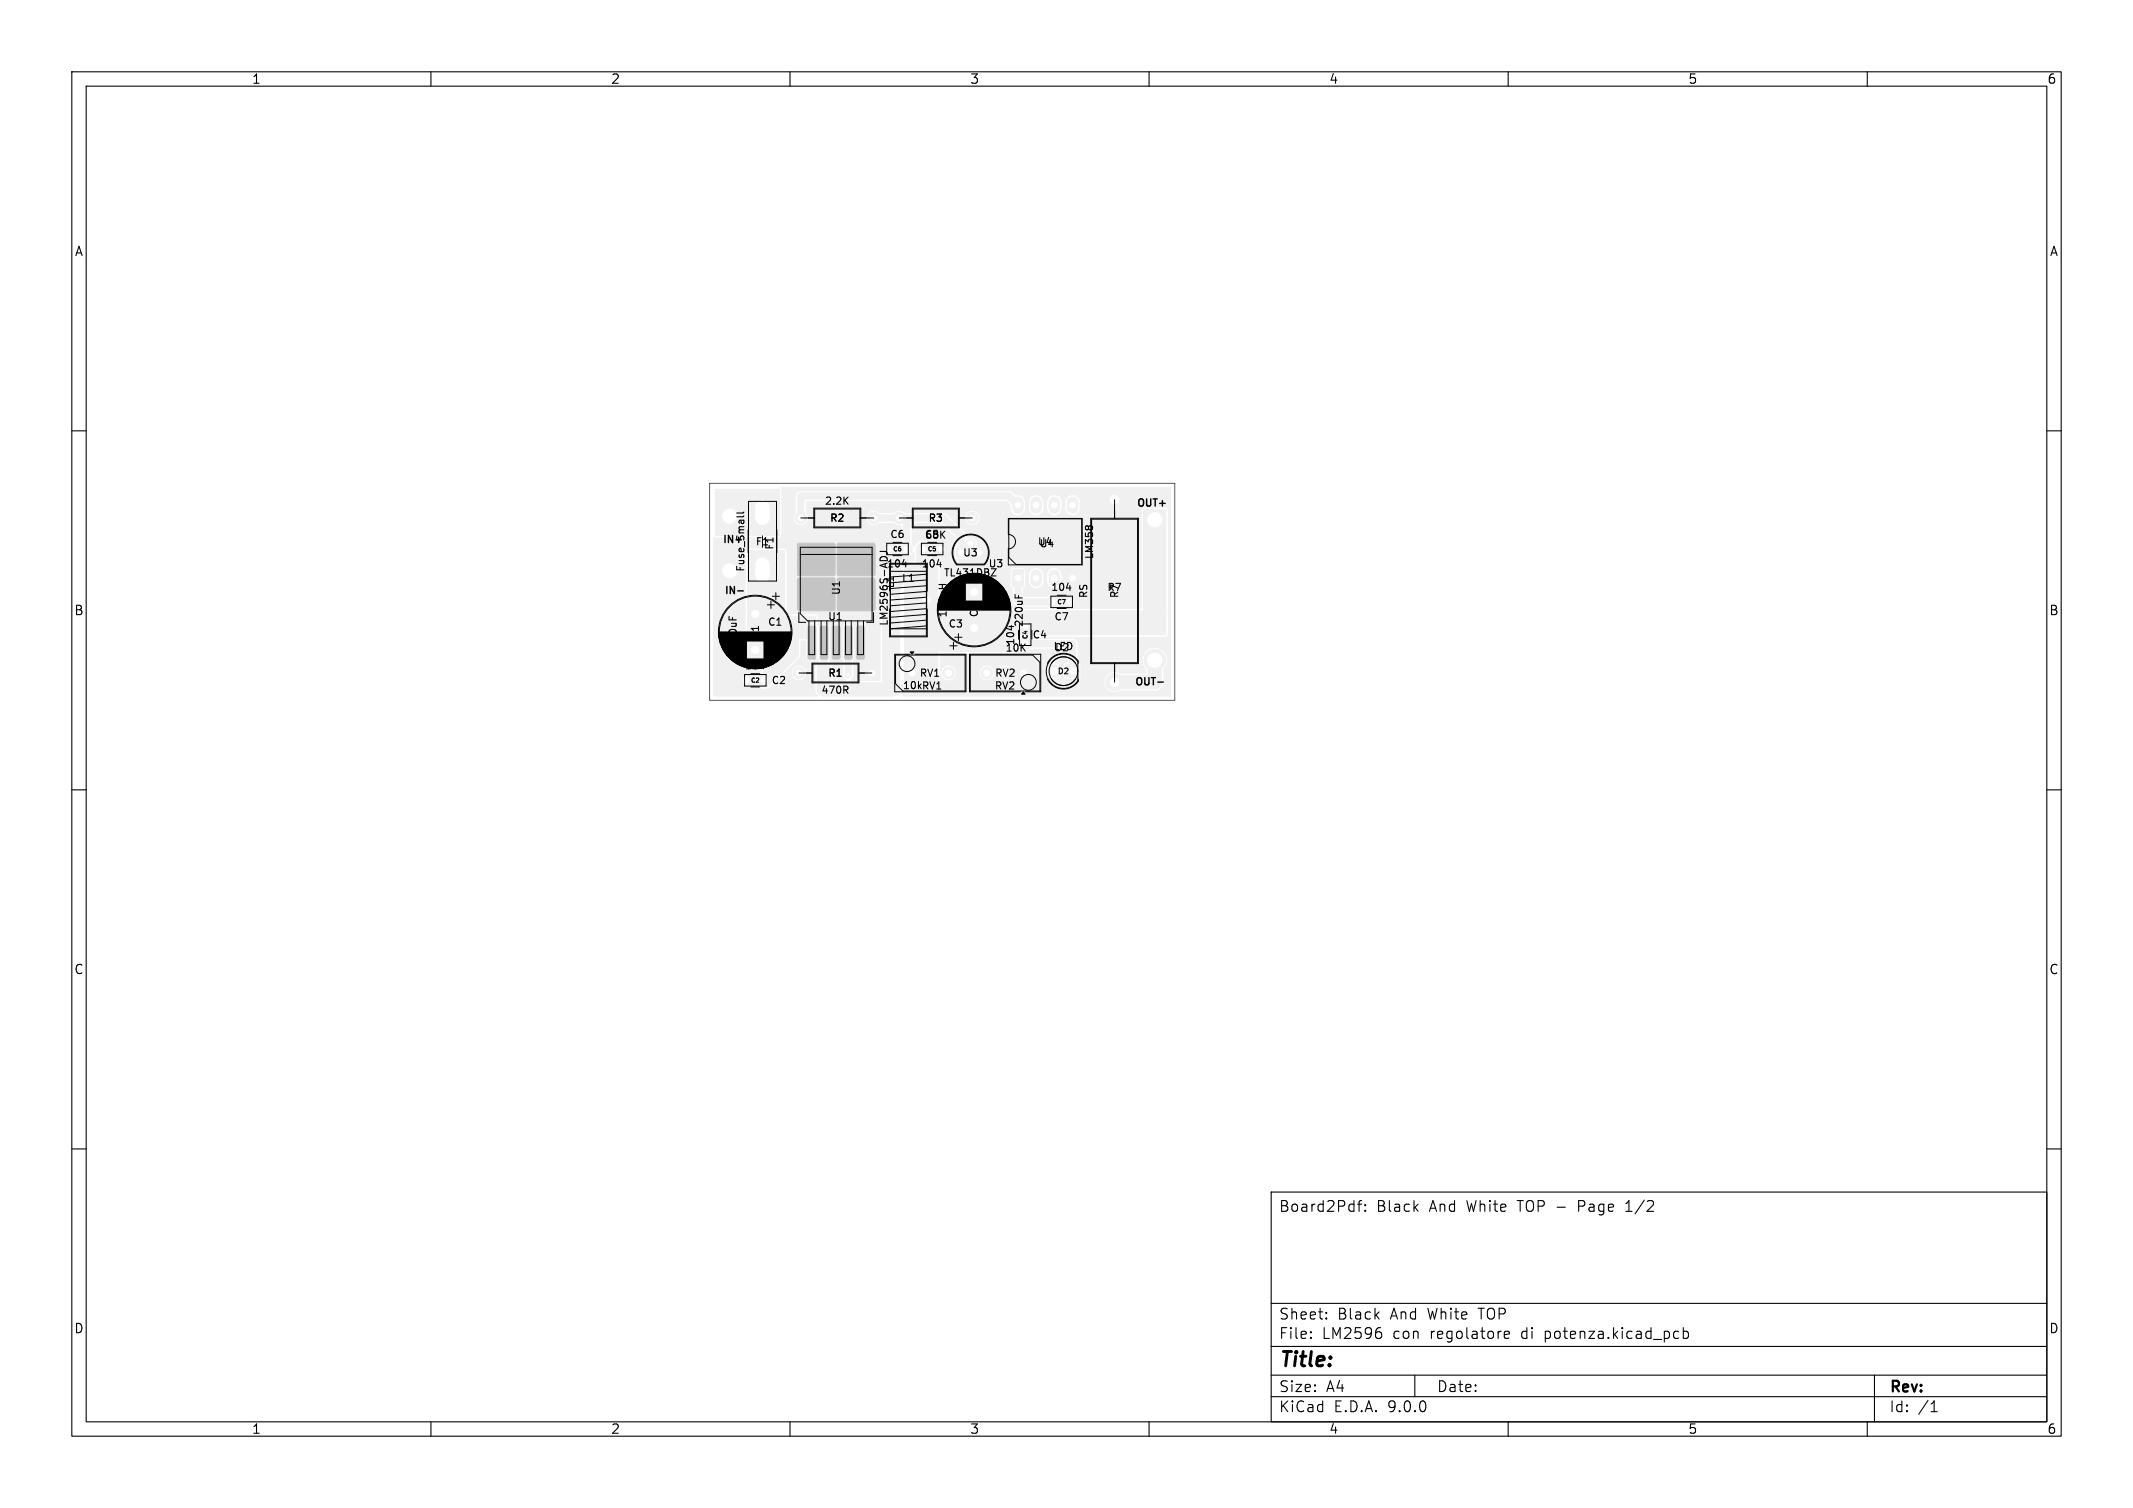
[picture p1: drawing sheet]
<svg xmlns="http://www.w3.org/2000/svg" width="297mm" height="210mm" viewBox="0 0 297 210" stroke-linecap="round" stroke-linejoin="round" font-family="sans-serif">
<g fill="#f0f0f0" stroke="#f0f0f0" stroke-width=".2">
<path d="M129.3 85.1h11.9v5.6h-11.9z"/>
<path d="M141.2 85.1h21.1v3.3h-21.1z"/>
<path d="M126 78.5h4.6v16.5h-4.6z"/>
<path d="M159.3 71h3v14.5h-3z"/>
<path d="M122.9 82h2.3v14.8h-2.3z"/>
<path d="M104.1 85.9h9.4v3h-9.4z"/>
<path d="M104.1 76.7h5.1v9.2h-5.1z"/>
<path d="M99.6 68.2h8.9v6.3h-8.9z"/>
</g>
<g fill="#f0f0f0" stroke="#f0f0f0" stroke-width=".14">
<path d="M112.6 87.3l.7-.1 .2 .1 .1 .1v4.1l-.1 .2-.2 .1h-.7l-.1-.3v-4.1z"/>
<path d="M114.3 87.3l.7-.1 .2 .1 .1 .1v4.1l-.1 .2-.2 .1h-.7l-.1-.3v-4.1z"/>
<path d="M116 87.3l.7-.1 .2 .1 .1 .1v4.1l-.1 .2-.2 .1h-.7l-.1-.3v-4.1z"/>
<path d="M111.1 80.6l.2-.1h4.7l.2 .1 .1 .1v4.1l-.1 .2h-.2h-4.7h-.2l-.1-.2v-4.1z"/>
<path d="M116.7 80.6l.1-.1h4.8l.2 .1v.1v4.1v.2h-.2h-4.8h-.1l-.1-.2v-4.1z"/>
<path d="M111.1 75.7l.2-.1h10.3l.2 .1v.2v8.9v.2h-.2h-10.3h-.2l-.1-.2v-8.9z"/>
<path d="M111.1 75.7l.2-.1h4.7l.2 .1 .1 .2v4l-.1 .2-.2 .1h-4.7l-.2-.1-.1-.2v-4z"/>
<path d="M116.7 75.7l.1-.1h4.8l.2 .1v.2v4v.2l-.2 .1h-4.8l-.1-.1-.1-.2v-4z"/>
<path d="M117.7 87.3l.7-.1 .2 .1 .1 .1v4.1l-.1 .2-.2 .1h-.7l-.1-.3v-4.1z"/>
<path d="M119.4 87.3l.7-.1 .2 .1 .1 .1v4.1l-.1 .2-.2 .1h-.7l-.1-.3v-4.1z"/>
<path d="M126.3 93.1l.3-.2 1.1 .1 .1 .3-.1 1.1-.3 .2-1.1-.1-.1-.4z"/>
<path d="M148.5 92.6h1.8v1.8h-1.8z"/>
<path d="M141 79.4l1.3-.1 .2 .2v2l-.1 .2h-1.2l-.2-.1z"/>
<path d="M141.8 93l1.1-.1 .3 .2 .1 1-.2 .4-1 .1-.4-.2v-1.1z"/>
<path d="M104.2 84.5h2v2h-2z"/>
<path d="M134.6 86.5h2v2h-2z"/>
<path d="M133.2 76.3h1.3v1.3h-1.3z"/>
<circle cx="155.2" cy="69.6" r="1.2"/>
<circle cx="155.2" cy="95" r="1.2"/>
<circle cx="113.6" cy="82.9" r="1.27"/>
<circle cx="113.7" cy="80.8" r="1.27"/>
<circle cx="113.7" cy="78.8" r="1.27"/>
<circle cx="115.4" cy="82.8" r="1.27"/>
<circle cx="115.4" cy="80.8" r="1.27"/>
<circle cx="115.4" cy="78.8" r="1.27"/>
<circle cx="117.4" cy="82.8" r="1.27"/>
<circle cx="117.4" cy="80.8" r="1.27"/>
<circle cx="117.4" cy="78.8" r="1.27"/>
<circle cx="119.4" cy="82.8" r="1.27"/>
<circle cx="119.4" cy="80.8" r="1.27"/>
<circle cx="119.4" cy="78.8" r="1.27"/>
<circle cx="129.5" cy="93.7" r=".82"/>
<circle cx="132.1" cy="93.7" r=".82"/>
<circle cx="146.8" cy="93.5" r=".9"/>
<circle cx="140" cy="93.7" r=".82"/>
<circle cx="137.4" cy="93.7" r=".82"/>
<circle cx="111.3" cy="93.7" r=".8"/>
<circle cx="121.4" cy="93.7" r=".8"/>
<circle cx="142.7" cy="87.1" r=".8"/>
<circle cx="142.7" cy="89.6" r=".8"/>
<circle cx="124" cy="83.6" r="1"/>
<circle cx="129" cy="83.6" r="1"/>
<circle cx="105.2" cy="90.5" r="1"/>
<circle cx="128.5" cy="76.5" r=".8"/>
<circle cx="131" cy="76.5" r=".8"/>
<circle cx="121.7" cy="72.1" r=".8"/>
<circle cx="111.5" cy="72.1" r=".8"/>
<circle cx="106.4" cy="94.7" r=".8"/>
<circle cx="103.9" cy="94.7" r=".8"/>
<circle cx="135.6" cy="82.5" r="1"/>
<circle cx="123.7" cy="76.5" r=".8"/>
<circle cx="126.2" cy="76.5" r=".8"/>
<circle cx="125.2" cy="72.1" r=".8"/>
<circle cx="135.4" cy="72.1" r=".8"/>
<circle cx="149.1" cy="83.8" r=".8"/>
<circle cx="146.6" cy="83.8" r=".8"/>
<circle cx="135.1" cy="75.7" r=".65"/>
<circle cx="136.4" cy="77" r=".65"/>
<circle cx="101.6" cy="79.5" r="1.5"/>
<circle cx="160.8" cy="91.9" r="1.5"/>
<circle cx="118.1" cy="94" r=".3"/>
<circle cx="160.8" cy="72.4" r="1.5"/>
<circle cx="101.6" cy="71.9" r="1.5"/>
</g>
<path d="M141.7 70v.8M144.3 70v.8M146.8 70v.8M149.4 70v.8M144.3 80.1v.8M146.8 80.1v.8M149.4 80.1v.8" fill="none" stroke="#f0f0f0" stroke-width="1.6"/>
<path d="M106.2 70.5v1.7M106.2 78.6v1.5" fill="none" stroke="#f0f0f0" stroke-width="3.8"/>
<path d="M106.7 79.5v4.5l-1.5 1.5 1.6 1.6h3.4v3.8l-3.8 3.8M128.5 76.5v6.6l.5 .5M160.8 72.4v14.7h-18.1M114.7 93v2.8M124.2 84.1v11.9h-9.5M129 83.6v3.9h13.4M129 83.6h-2v10.1h2.5M160.8 91.9v3.1h-5.6" fill="none" stroke="#f0f0f0" stroke-width="2"/>
<path d="M121.7 72.4l.2-.3h3.1l.2 .3M125.2 72.1h6.1l2.6 2.6v2.3M126.2 72.1v4.3M126.2 76.4v.1M135.1 75.7l-1.2 1.3M141.7 70.4l-1.2-1.3h-29v3M114.7 89.5v6.5M118.1 89.5v4.5M141.7 80.5v3.1M142 83.8h4.6M142.7 89.6h6.7v3.9" fill="none" stroke="#f0f0f0" stroke-width="1"/>
<path d="M106.2 71.4l-.5 .5h-4.1" fill="none" stroke="#f0f0f0" stroke-width="4"/>
<path d="M99.3 74.9l9.3-.1 .2-.2v-2.4h1.7v.2a1.02 1.02 0 0 0 1.6 .6 1.02 1.02 0 0 0 .1-1.6v-1.5l.1-.1h27.8l.6 .5a1.16 1.16 0 0 0 1.1 1.5 1.01 1.01 0 0 0 .9-.9h.6v.1a1.01 1.01 0 0 0 1.1 .8 1.01 1.01 0 0 0 .9-.9h.5v.1a1.01 1.01 0 0 0 1.1 .8 1.01 1.01 0 0 0 .9-.9h.6v.1a1.01 1.01 0 0 0 1.1 .8 1.01 1.01 0 0 0 .9-.9l-.1-1.2a1.01 1.01 0 0 0-1-.7 1.01 1.01 0 0 0-.9 .9v1h-.6v-1.2a1.01 1.01 0 0 0-1.1-.7 1.01 1.01 0 0 0-.9 .9v1h-.5l-.1-1.2a1.01 1.01 0 0 0-1-.7 1.01 1.01 0 0 0-.9 .9v1h-.6v-1.2a1.14 1.14 0 0 0-1.4-.7 1.11 1.11 0 0 0-.8-.6h-29.1l-.3 .1-.3 .4v2.5l-.3 .4v.4h-1.7v-4l-.1-.3 .2-.1h54.1l.1 29.1-.1 .1h-37.4l-.1-.1v-1.6l.2-.2 .2 .2h4.7l.2-.1 .1-.3h22.9a1.42 1.42 0 0 0 2.2 1.3h5.1a1.2 1.2 0 0 0 .9-1.1v-2a1.71 1.71 0 0 0-.1-2.4 1.71 1.71 0 0 0-2.4 .1 1.71 1.71 0 0 0 .1 2.4v.5l-.1 .1h-3.6a1.4 1.4 0 0 0-2.1 1.1h-22.9v-.8v-.1h.2a1.04 1.04 0 0 0 1.1 .7 1.04 1.04 0 0 0 .9-1.1h3.3v.2a1.03 1.03 0 0 0 1.1 1 1.03 1.03 0 0 0 .9-1.2h.5v.2a1.03 1.03 0 0 0 1.3 .9 1.03 1.03 0 0 0 .7-1.3h4.8v.2a1.1 1.1 0 0 0 1.7 .8 1.1 1.1 0 0 0 0-1.9 1.1 1.1 0 0 0-1.7 .9h-4.8v-.2a1.03 1.03 0 0 0-1.1-.5 1.03 1.03 0 0 0-.9 .9h-.5v-.2a1.03 1.03 0 0 0-1.1-.7 1.03 1.03 0 0 0-.9 .9h-3.3v-.2a1.05 1.05 0 0 0-1.1-.7 1.05 1.05 0 0 0-.9 .8l-.2-.1v-2.4h10.4l.2-.3v-.9h.2h.1a1.04 1.04 0 0 0 1.7 .5l5.1 .1 .1 1.8-.4 .4v1.9l.1 .1h1.9l.2-.2v-1.8l-.4-.4v-2.6a.7 .7 0 0 0-.7-.7h-5.9l-.1-.1 .1-.1h18.8l.2-.1v-17.8l-.2-.1h-3.1l-.2 .3-.1 13.7-11.6 .1-.1-.1v-.1a1.02 1.02 0 0 0 .1-1.5 1.02 1.02 0 0 0-1.5 0h-3.3l-.1-1.1 .3-.5v-.5h.6a1.01 1.01 0 0 0 1 .9 1.01 1.01 0 0 0 1-.9h.5v.2a1.01 1.01 0 0 0 1.1 .7 1.01 1.01 0 0 0 .9-.9v-1.2a1.01 1.01 0 0 0-1.1-.7 1.01 1.01 0 0 0-.9 .9v1h-.5l-.1-1.2a1.01 1.01 0 0 0-1-.7 1.01 1.01 0 0 0-.9 .9v1h-.6v-1.5l-.1-.3-.3-.1h-1.2l-.3 .3-.1 2.1 .3 .5 .1 1.9 .4 .5 .4 .1h3.9l.2 .1-.1 .2h-14.9l-.1-.1v-6.3l-.2-.2-.9-.1-.1-1.7a1.22 1.22 0 0 0-1.1-1.1 1.22 1.22 0 0 0-1.2 .9l-.2-.1-.3-.4 .1-2.8 4-.1 2.2 2.2v1l-.2 .3 .1 1.5h1.5l.1-.1v-.6l.6-.5a.87 .87 0 0 0 .6-1.2 .87 .87 0 0 0-1.2-.5l-.3-.7-2-2h2a1.01 1.01 0 0 0 1.5 .8 1.01 1.01 0 0 0 0-1.7 1.01 1.01 0 0 0-1.5 .7v.2h-2l-.6-.6-.4-.2h-5.5a1.06 1.06 0 0 0-1.4 0h-2.1a1.01 1.01 0 0 0-1.5 .1 1.01 1.01 0 0 0 .1 1.4 1.01 1.01 0 0 0 1.4-.1h2.1l.4 .3 .6 .1v2.5a1.05 1.05 0 0 0 .2 1.6 1.05 1.05 0 0 0 1.5-.4l.1 .1v1.1l-1.4 .1-.2 .2v3.4a.26 .26 0 0 1-.4-.1h-2.4l-.3 .3v12.8h-4.1l-.1-.1 .4-.7 .1-2.4v-4.2l-.1-.3-.3-.1h-.8l-.2 .1-.1 .3v6.4a.92 .92 0 0 0 .4 .9l-.1 .1-1.8-.1v-2l-.5-.8 .1-4.5-.1-.3-.3-.1h-.7l-.4 .2h-.1l-.1-1.4-.1-.2h-4.1l-.1-.1v-8.8l-.2-.3h-5.2l-.3 .3 .1 12.3 .2 .2h4.8l.1 .1v1.2l-3.5 3.5a1.2 1.2 0 0 0 .1 1.6 1.2 1.2 0 0 0 1.6 .1l1.8-1.9h1.3a1 1 0 0 0 1.5 .8 1 1 0 0 0 0-1.7 1 1 0 0 0-1.5 .7v.2h-1.3l2.3-2.2 .1-.6 .1-1.8 .8 .1v2.3l.1 .3 .2 .1h.8l.3-.1 .1-.3h.2a.38 .38 0 0 1-.2 .6l-.3 .7v3.2l.4 .8-.1 .1h-14.4h-.1z" fill="#f0f0f0"/>
<g fill="#fff" stroke="#fff" stroke-width=".14">
<circle cx="101.6" cy="79.5" r="1"/>
<circle cx="160.8" cy="91.9" r="1"/>
<circle cx="118.1" cy="94" r=".15"/>
<circle cx="160.8" cy="72.4" r="1"/>
<circle cx="101.6" cy="71.9" r="1"/>
<circle cx="155.2" cy="69.6" r=".6"/>
<circle cx="155.2" cy="95" r=".6"/>
<circle cx="113.6" cy="82.9" r=".2"/>
<circle cx="113.7" cy="80.8" r=".2"/>
<circle cx="113.7" cy="78.8" r=".2"/>
<circle cx="115.4" cy="82.8" r=".2"/>
<circle cx="115.4" cy="80.8" r=".2"/>
<circle cx="115.4" cy="78.8" r=".2"/>
<circle cx="117.4" cy="80.8" r=".2"/>
<circle cx="117.4" cy="78.8" r=".2"/>
<circle cx="119.4" cy="82.8" r=".2"/>
<circle cx="119.4" cy="80.8" r=".2"/>
<circle cx="119.4" cy="78.8" r=".2"/>
<circle cx="127" cy="93.7" r=".42"/>
<circle cx="132.1" cy="93.7" r=".42"/>
<circle cx="149.4" cy="93.5" r=".45"/>
<circle cx="146.8" cy="93.5" r=".45"/>
<circle cx="141.7" cy="80.5" r=".4"/>
<circle cx="144.3" cy="80.5" r=".4"/>
<circle cx="146.8" cy="80.5" r=".4"/>
<circle cx="149.4" cy="80.5" r=".4"/>
<circle cx="149.4" cy="70.4" r=".4"/>
<circle cx="146.8" cy="70.4" r=".4"/>
<circle cx="144.3" cy="70.4" r=".4"/>
<circle cx="141.7" cy="70.4" r=".4"/>
<circle cx="142.5" cy="93.7" r=".42"/>
<circle cx="137.4" cy="93.7" r=".42"/>
<circle cx="111.3" cy="93.7" r=".4"/>
<circle cx="121.4" cy="93.7" r=".4"/>
<circle cx="142.7" cy="87.1" r=".4"/>
<circle cx="142.7" cy="89.6" r=".4"/>
<circle cx="124" cy="83.6" r=".5"/>
<circle cx="129" cy="83.6" r=".5"/>
<circle cx="105.2" cy="85.5" r=".5"/>
<circle cx="105.2" cy="90.5" r=".5"/>
<circle cx="128.5" cy="76.5" r=".4"/>
<circle cx="131" cy="76.5" r=".4"/>
<circle cx="121.7" cy="72.1" r=".4"/>
<circle cx="111.5" cy="72.1" r=".4"/>
<circle cx="106.4" cy="94.7" r=".4"/>
<circle cx="103.9" cy="94.7" r=".4"/>
<circle cx="135.6" cy="87.5" r=".5"/>
<circle cx="135.6" cy="82.5" r=".5"/>
<circle cx="123.7" cy="76.5" r=".4"/>
<circle cx="126.2" cy="76.5" r=".4"/>
<circle cx="125.2" cy="72.1" r=".4"/>
<circle cx="135.4" cy="72.1" r=".4"/>
<circle cx="149.1" cy="83.8" r=".4"/>
<circle cx="146.6" cy="83.8" r=".4"/>
<circle cx="133.9" cy="77" r=".37"/>
<circle cx="135.1" cy="75.7" r=".37"/>
<circle cx="136.4" cy="77" r=".37"/>
</g>
<path d="M106.2 70.6v1.5M106.2 78.6v1.5" fill="none" stroke="#fff" stroke-width="2"/>
<g fill="#c4c4c4" stroke="#c4c4c4" stroke-width=".14">
<path d="M112.6 87.3l.7-.1 .2 .1 .1 .1v4.1l-.1 .2-.2 .1h-.7l-.1-.3v-4.1z"/>
<path d="M114.3 87.3l.7-.1 .2 .1 .1 .1v4.1l-.1 .2-.2 .1h-.7l-.1-.3v-4.1z"/>
<path d="M116 87.3l.7-.1 .2 .1 .1 .1v4.1l-.1 .2-.2 .1h-.7l-.1-.3v-4.1z"/>
<path d="M111.1 80.6l.2-.1h4.7l.2 .1 .1 .1v4.1l-.1 .2h-.2h-4.7h-.2l-.1-.2v-4.1z"/>
<path d="M116.7 80.6l.1-.1h4.8l.2 .1v.1v4.1v.2h-.2h-4.8h-.1l-.1-.2v-4.1z"/>
<path d="M111.1 75.7l.2-.1h4.7l.2 .1 .1 .2v4l-.1 .2-.2 .1h-4.7l-.2-.1-.1-.2v-4z"/>
<path d="M116.7 75.7l.1-.1h4.8l.2 .1v.2v4v.2l-.2 .1h-4.8l-.1-.1-.1-.2v-4z"/>
<path d="M117.7 87.3l.7-.1 .2 .1 .1 .1v4.1l-.1 .2-.2 .1h-.7l-.1-.3v-4.1z"/>
<path d="M119.4 87.3l.7-.1 .2 .1 .1 .1v4.1l-.1 .2-.2 .1h-.7l-.1-.3v-4.1z"/>
</g>
<path d="M102.7 82.3h.8M161.2 95h.8" fill="none" stroke="#000" stroke-width=".2"/>
<g fill="none" stroke="#000" stroke-width=".15">
<path d="M10 10h277v190h-277zM12 12h273v186h-273zM60 10v2M110 10v2M160 10v2M210 10v2M260 10v2M10 60h2M103.6 71.8l-.2 .2M103.6 71.3l-.2 .1h-.8M122.5 77.8a.54 .54 0 0 1 .5-.3 .54 .54 0 0 1 .5 .3M122.5 76.8h.8a.32 .32 0 0 1 .2 .4"/>
<path d="M125.6 78.6h.7M130.5 78.6h.6M138.7 79.2l-.7 1h.7M146 75.8h.7M151.2 73.3l.1-.1 .2 .1M151.6 73.3l.2-.1 .3 .1M285 60h2M101.5 85.8v.5M102 86v.3M105.8 92.8h.7M117.7 96.1l.4 .5M118 95.6v.4"/>
<path d="M130.7 81.4h1M131.2 81.4v.6M140.8 87.1v.6M141.3 82.8v.5M141.8 82.9v.4M148.5 81.9h.6M10 110h2M285 110h2M10 160h2M177 166h108v32h-108zM189 167.7h.6M189.6 167.2l-.3 .1-.1 .1v1.3"/>
<path d="M190.1 168.6h.1l-.1 .1M190.1 168.6h-.1l.1 .1M190.1 167.8v.1M190.1 168.6v.1M190.1 167.8h.1l-.1 .1M190.1 167.8h-.1l.1 .1M226.4 168.7h.8M226.7 167.4l-.3 .2M285 160h2M60 198v2M110 198v2M160 198v2"/>
<path d="M177 194.5h108M177 191.5h108M177 187.5h108M177 181.5h108M182.5 186.3h.1l-.1 .1M182.5 186.3v.1M182.5 185.5v.1M182.5 185.5h.1l-.1 .1M184.7 183.6v.1M184.7 183.6h-.1l.1 .1M184.7 182.8v.1M184.7 182.8h-.1l.1 .1"/>
<path d="M192.2 185.5l.2 .3v.3l-.2 .2M197 191.5v3M209.5 185.9l.7-.1-.1-.3-.4-.1-.2 .2v.7l.2 .1 .4-.1M210 198v2M233.3 185.4l.4 .1M233.7 186.3l-.4 .1M234.4 185.5l.4-.1 .3 .3v.4l-.1 .2-.2 .1-.4-.1M234.4 184.9v1.5M260 198v2M261 191.5v6.5M268.9 196.6h.8M269 195.5l.3-.4v1.5"/>
</g>
<g fill="none" stroke="#000" stroke-width=".14">
<path d="M104.2 73.8v3.2M104.2 69.8h3.9v11.1h-3.9zM106.2 74.6v1.6M108.2 73.8v3.2M111.4 76.2h10v10.3h-9l-1-1zM111.4 77.2h10M111.5 72.1h1.9M113.3 70.8h6.6v2.7h-6.6zM113.4 70.9h6.3v2.5h-6.3zM119.7 72.1h2M123.5 75.7h3v1.6h-3zM124 79.6h5v8h-5z"/>
<path d="M124 78.6h5v10h-5zM124.3 77.4h1.3M125.2 72.1h2M127 70.8h6.6v2.7h-6.6zM127.2 70.9h6.3v2.5h-6.3zM128.3 75.7h3v1.6h-3zM129 80l-5 .4M129.2 77.4h1.2M133.5 72.1h1.9M134.4 80h2.5M137 78.6a2.48 2.48 0 0 0-.2-3.4 2.48 2.48 0 0 0-3.4 0 2.48 2.48 0 0 0-.1 3.4h3.7M137.1 78.7a2.58 2.58 0 0 0-.2-3.6 2.58 2.58 0 0 0-3.5 0 2.58 2.58 0 0 0-.2 3.6h3.9"/>
<path d="M140.4 72.2h10.3v6.5h-10.3v-2.3a1 1 0 0 0 1-1 1 1 0 0 0-1-1zM140.5 72.3h10.1v6.3h-9.1l-1-1zM151.9 72.2h6.6v20.2h-6.6zM152 72.3h6.4v20h-6.4zM155.2 69.6v2.7M100.1 88h10.1M100.1 88.1h10.1M100.1 88.2h10.1M100.1 88.3h10.1M100.1 88.4h10.1M100.1 88.5h10.1M100.1 88.6h10.1"/>
<path d="M100.1 88.7h10.1M100.1 88.8h10.1M100.1 88.9h10.1M100.2 88.9h10M100.2 89h9.9M100.2 89.1h9.9M100.2 89.2h9.9M100.2 89.3h9.9M100.2 89.3h3.7M100.3 89.4h3.6M100.3 89.5h3.6M100.3 89.6h3.6"/>
<path d="M100.3 89.7h3.6M100.4 89.7h3.5M100.4 89.8h3.5M100.4 89.9h3.5M100.5 90h3.4M100.5 90.1h3.4M100.6 90.2h3.3M100.6 90.3h3.3M100.7 90.4h3.2M100.7 90.5h3.2M100.8 90.6h3.1M100.8 90.7h3.1"/>
<path d="M100.9 90.7h3M100.9 90.8h3M100.9 90.9h3M101 90.9h2.9M101 91h2.9M101.1 91.1h2.8M101.2 91.2h2.7M101.2 91.3h2.7M101.3 91.3h2.6M101.3 91.4h2.6M101.4 91.4h2.5M101.4 91.5h2.5"/>
<path d="M101.5 91.5h2.4M101.5 91.6h2.4M101.6 91.6h2.3M101.6 91.7h2.3M101.7 91.7h2.2M101.7 91.8h6.9M101.8 91.8h6.7M101.8 91.9h6.7M101.9 91.9h6.6M101.9 91.9h6.5M102 92h6.4M102 92h6.3"/>
<path d="M102 92.1h6.3M102.1 92.1h6.1M102.2 92.1h6M102.2 92.2h5.9M102.3 92.2h5.7M102.3 92.3h5.7M102.4 92.3h5.5M102.5 92.4h5.3M102.6 92.4h5.1M102.6 92.5h5.1M102.7 92.5h4.9M102.8 92.5h4.7"/>
<path d="M102.9 92.6h4.5M103 92.7h4.3M103.1 92.7h4.1M103.2 92.7h3.9M103.3 92.8h3.7M103.4 92.8h3.5M103.5 92.9h3.3M103.6 92.9h3.1M103.7 93.9h3v1.6h-3zM103.8 92.9h2.7M103.9 93h2.5M104.5 95.7h1.3"/>
<path d="M106.4 91.1h2.8M106.4 89.3h3.7M106.4 89.4h3.7M106.4 89.4h3.6M106.4 89.5h3.6M106.4 89.6h3.6M106.4 89.7h3.6M106.4 89.7h3.5M106.4 89.8h3.5M106.4 89.9h3.5M106.4 90h3.4M106.4 90.1h3.4"/>
<path d="M106.4 90.2h3.4M106.4 90.2h3.3M106.4 90.3h3.3M106.4 90.4h3.3M106.4 90.4h3.2M106.4 90.5h3.2M106.4 90.6h3.2M106.4 90.6h3.1M106.4 90.7h3.1M106.4 90.8h3M106.4 90.9h3M106.4 90.9h2.9"/>
<path d="M106.4 91h2.9M106.4 91.2h2.7M106.4 91.3h2.7M106.4 91.3h2.6M106.4 91.4h2.6M106.4 91.4h2.5M106.4 91.5h2.5M106.4 91.5h2.4M106.4 91.6h2.4M106.4 91.7h2.3M106.4 91.7h2.2M106.8 84.2h1"/>
<path d="M107.3 83.7v1M107.5 83h1M108 82.5v1M111.2 85.3v1.4h1M111.3 93.7h1.9M112.6 86.5v4.7h.8v-4.7M113.1 92.4h6.5v2.7h-6.5zM113.2 92.5h6.3v2.5h-6.3zM114.3 86.5v4.7h.8v-4.7M116 86.5v4.7h.8v-4.7M117.7 86.5v4.7h.8v-4.7M119.4 86.5v4.7h.8v-4.7"/>
<path d="M119.5 93.7h1.9M121.6 85.3v1.4h-.9M123.9 82.3v-3.9h5.2v3.9M123.9 84.8v3.9h5.2v-3.9M124.7 91.2h9.7v5h-8.7l-1-1zM126.7 91.1h-2.1v5.2h9.9v-5.2h-7.1M129 80.8l-5 .4M129 81.6l-5 .4M129 82.4l-5 .4M129 83.2l-5 .4M129 84l-5 .4M129 84.8l-5 .4"/>
<path d="M129 85.6l-5 .4M129 86.4l-5 .4M129 87.2l-5 .4M130.6 84.9h10.1M130.6 85h10.1M130.6 84.8h10.1M130.6 84.7h10.1M130.6 84.6h10.1M130.6 84.5h10.1M130.6 84.4h10.1M130.6 84.3h10.1M130.6 84.2h10.1"/>
<path d="M130.6 84.1h10M130.6 84h10M130.7 84h9.9M130.7 83.9h9.9M130.7 83.8h9.9M130.7 83.7h9.9M130.7 83.7h3.7M130.7 83.6h3.7M130.8 83.6h3.6M130.8 83.5h3.6M130.8 83.4h3.6M130.8 83.3h3.6"/>
<path d="M130.9 83.2h3.5M130.9 83.1h3.5M130.9 83h3.5M131 83h3.4M131 82.9h3.4M131 82.8h3.4M131.1 82.8h3.3M131.1 82.7h3.3M131.1 82.6h3.3M131.2 82.6h3.2M131.2 82.5h3.2M131.2 82.4h3.2"/>
<path d="M131.3 82.4h3.1M131.3 82.3h3.1M131.3 82.2h3.1M131.4 82.2h3M131.4 82.1h3M131.5 82h2.9M131.6 81.9h2.8M131.6 81.8h2.8M131.7 81.8h2.7M131.7 81.7h2.7M131.8 81.6h2.6M131.9 81.5h2.5"/>
<path d="M132 81.4h2.4M132.1 81.3h2.3M132.2 81.2h2.2M132.2 81.2h6.9M132.2 81.2h6.8M132.3 89.9h1M132.3 81.1h6.7M132.3 81.1h6.6M132.4 81h6.5M132.4 81h6.4M132.5 81h6.3M132.5 80.9h6.2"/>
<path d="M132.6 80.9h6.1M132.6 80.8h6M132.7 80.8h5.9M132.7 80.8h5.8M132.8 89.4v1M132.8 80.7h5.7M132.9 80.7h5.5M132.9 80.6h5.4M132.9 88.7h1M133 80.6h5.3M133.1 80.6h5.1M133.1 80.5h5"/>
<path d="M133.2 80.5h4.9M133.3 80.4h4.7M133.3 80.4h4.6M133.4 80.4h4.4M133.4 88.2v1M133.5 80.3h4.3M133.6 80.3h4.1M133.7 80.2h3.9M133.8 80.2h3.7M133.9 80.2h3.5M134 80.1h3.3M134.1 80.1h3"/>
<path d="M134.3 80h2.7M135.1 91.2h8.7l1 1v4h-9.7zM136.9 83h3.4M136.9 83.7h3.7M136.9 83.6h3.6M136.9 83.5h3.6M136.9 83.4h3.6M136.9 83.3h3.5M136.9 83.2h3.5M136.9 83.1h3.5M136.9 82.9h3.4M136.9 82.8h3.4"/>
<path d="M136.9 82.8h3.3M136.9 82.7h3.3M136.9 82.6h3.3M136.9 82.6h3.2M136.9 82.5h3.2M136.9 82.4h3.2M136.9 82.4h3.1M136.9 82.3h3.1M136.9 82.2h3M136.9 82.1h3M136.9 82.1h2.9M136.9 82h2.9"/>
<path d="M136.9 82h2.8M136.9 81.9h2.8M136.9 81.8h2.8M136.9 81.8h2.7M136.9 81.7h2.7M136.9 81.7h2.6M136.9 81.6h2.6M136.9 81.6h2.5M136.9 81.5h2.5M136.9 81.4h2.4M136.9 81.4h2.3M136.9 81.3h2.3"/>
<path d="M136.9 81.2h2.2M141.9 86.9h1.6v3h-1.6zM142.1 96.3h-7.1v-5.2h9.9v5.2h-2.1M145.8 92.4a2.49 2.49 0 0 1 4.3-.3v.3M146.3 83h3v1.6h-3zM146.4 92.4a2 2 0 0 1 3.4 0M146.4 94.6a2 2 0 0 0 3.4 0M146.4 91.7a2.4 2.4 0 0 1 3.7 .4v2.7a2.4 2.4 0 0 1-3.6 .5 2.4 2.4 0 0 1-.1-3.6zM147.2 84.7h1.3M150.1 94.6a1.17 1.17 0 0 1-.7 1 2.49 2.49 0 0 1-3.6-1M155.2 92.3v2.7"/>
<circle cx="105.2" cy="88" r="5"/>
<circle cx="105.2" cy="88" r="5.1"/>
<circle cx="126.3" cy="92.4" r="1.1"/>
<circle cx="135.6" cy="85" r="5"/>
<circle cx="135.6" cy="85" r="5.1"/>
<circle cx="143.2" cy="95" r="1.1"/>
<circle cx="148.1" cy="93.5" r="2"/>
</g>
<path d="M126.8 90.8h.4l-.2 .3zM142.5 96.3l.2 .4h-.4z" fill="#000" stroke="#000" stroke-width=".14"/>
<path d="M98.8 67.3h64.8v30.2h-64.8z" fill="none" stroke="#575757" stroke-width=".14"/>
<text font-size="2.8" x="178" y="190.9">Title:</text>
<g font-size="2.1">
<text x="178" y="169">Board2Pdf:</text>
<text x="191.7" y="169">Black</text>
<text x="199.1" y="169">And</text>
<text x="204.4" y="169">White</text>
<text x="211.6" y="169">TOP -</text>
<text x="220.3" y="169">Page</text>
<text x="227.1" y="169">1/2</text>
<text x="178" y="184">Sheet:</text>
<text x="186.2" y="184">Black</text>
<text x="193.7" y="184">And</text>
<text x="199" y="184">White</text>
<text x="206.2" y="184">TOP</text>
<text x="178" y="186.7">File:</text>
<text x="184.1" y="186.7">LM2596</text>
<text x="194" y="186.7">con</text>
<text x="199.3" y="186.7">regolatore</text>
<text x="212.1" y="186.7">di</text>
<text x="215.5" y="186.7">potenza.kicad_pcb</text>
<text x="178" y="196.9">KiCad</text>
<text x="178" y="194.1">Size:</text>
<text x="184.7" y="194.1">A4</text>
<text x="185.7" y="196.9">E.D.A.</text>
<text x="193.3" y="196.9">9.0.0</text>
<text x="200" y="194.1">Date:</text>
<text x="263" y="194.3">Rev:</text>
<text x="263" y="196.9">Id:</text>
<text x="267.1" y="196.9">/1</text>
</g>
<g font-size="1.8">
<text x="35" y="11.9">1</text>
<text x="85" y="11.9">2</text>
<text x="135" y="11.9">3</text>
<text x="185" y="11.9">4</text>
<text x="235" y="11.9">5</text>
<text x="285" y="11.9">6</text>
<text x="10.3" y="35.9">A</text>
<text x="285.4" y="35.9">A</text>
<text x="10.3" y="85.9">B</text>
<text x="285.3" y="85.9">B</text>
<text x="10.3" y="135.9">C</text>
<text x="285.3" y="135.9">C</text>
<text x="10.3" y="185.9">D</text>
<text x="285.3" y="185.9">D</text>
<text x="35" y="199.9">1</text>
<text x="85" y="199.9">2</text>
<text x="135" y="199.9">3</text>
<text x="185" y="199.9">4</text>
<text x="235" y="199.9">5</text>
<text x="285" y="199.9">6</text>
</g>
<g font-size="1.4">
<text x="114.8" y="70.5">2.2K</text>
<text x="158.2" y="70.6">OUT+</text>
<text x="100.6" y="75.7">IN+</text>
<text x="105.1" y="76.1">F1</text>
<text x="107.9" y="76.7" transform="rotate(-90 107.9 76.7)">F1</text>
<text x="115.5" y="72.9">R2</text>
<text x="123.9" y="75.1">C6</text>
<text x="128.7" y="75.1">C5</text>
<text x="128.7" y="75.2">68K</text>
<text x="129.2" y="72.9">R3</text>
<text x="134" y="77.7">U3</text>
<text x="144.4" y="76.2">U4</text>
<text x="152.4" y="78" transform="rotate(-90 152.4 78)">LM358</text>
<text x="100.8" y="82.8">IN-</text>
<text x="103.8" y="79.7" transform="rotate(-90 103.8 79.7)">Fuse_Small</text>
<text x="117.2" y="83" transform="rotate(-90 117.2 83)">U1</text>
<text x="123.4" y="79.2">104</text>
<text x="124.7" y="82" transform="rotate(-90 124.7 82)">L1</text>
<text x="125.5" y="81.2">L1</text>
<text x="128.2" y="79.2">104</text>
<text x="131.3" y="80.5">TL431DBZ</text>
<text x="137.6" y="79.2">U3</text>
<text x="146.3" y="82.5">104</text>
<text x="151.6" y="83.4" transform="rotate(-90 151.6 83.4)">RS</text>
<text x="154.1" y="82.5">R7</text>
<text x="155.9" y="83.4" transform="rotate(-90 155.9 83.4)">R7</text>
<text x="105.9" y="89.1" transform="rotate(-90 105.9 89.1)">C1</text>
<text x="106.8" y="87.3">C1</text>
<text x="115.2" y="86.6">U1</text>
<text x="123.8" y="87.3" transform="rotate(-90 123.8 87.3)">LM2596S-ADJ</text>
<text x="132" y="87.6">C3</text>
<text x="132" y="86.1" transform="rotate(-90 132 86.1)">100uH</text>
<text x="136.4" y="86.1" transform="rotate(-90 136.4 86.1)">C3</text>
<text x="141.4" y="89.9" transform="rotate(-90 141.4 89.9)">104</text>
<text x="142.6" y="87.4" transform="rotate(-90 142.6 87.4)">220uF</text>
<text x="143.7" y="89.1">C4</text>
<text x="146.7" y="86.6">C7</text>
<text x="102.8" y="90.5" transform="rotate(-90 102.8 90.5)">220uF</text>
<text x="103.6" y="93.4">104</text>
<text x="107.4" y="95.5">C2</text>
<text x="115.2" y="94.5">R1</text>
<text x="128" y="94.5">RV1</text>
<text x="138.5" y="94.5">RV2</text>
<text x="139.9" y="91">10K</text>
<text x="146.6" y="90.7">LED</text>
<text x="146.8" y="90.9">D2</text>
<text x="158" y="95.5">OUT-</text>
<text x="114.3" y="96.8">470R</text>
<text x="125.6" y="96.2">10k RV1</text>
<text x="138.4" y="96.2">RV2</text>
</g>
<text font-size="1.1" x="147.2" y="94.1">D2</text>
<g font-size=".8">
<text x="124.3" y="76.9">C6</text>
<text x="129.1" y="76.9">C5</text>
<text x="143.2" y="89.1" transform="rotate(-90 143.2 89.1)">C4</text>
<text x="147.2" y="84.3">C7</text>
<text x="104.5" y="95.2">C2</text>
</g>
</svg>
